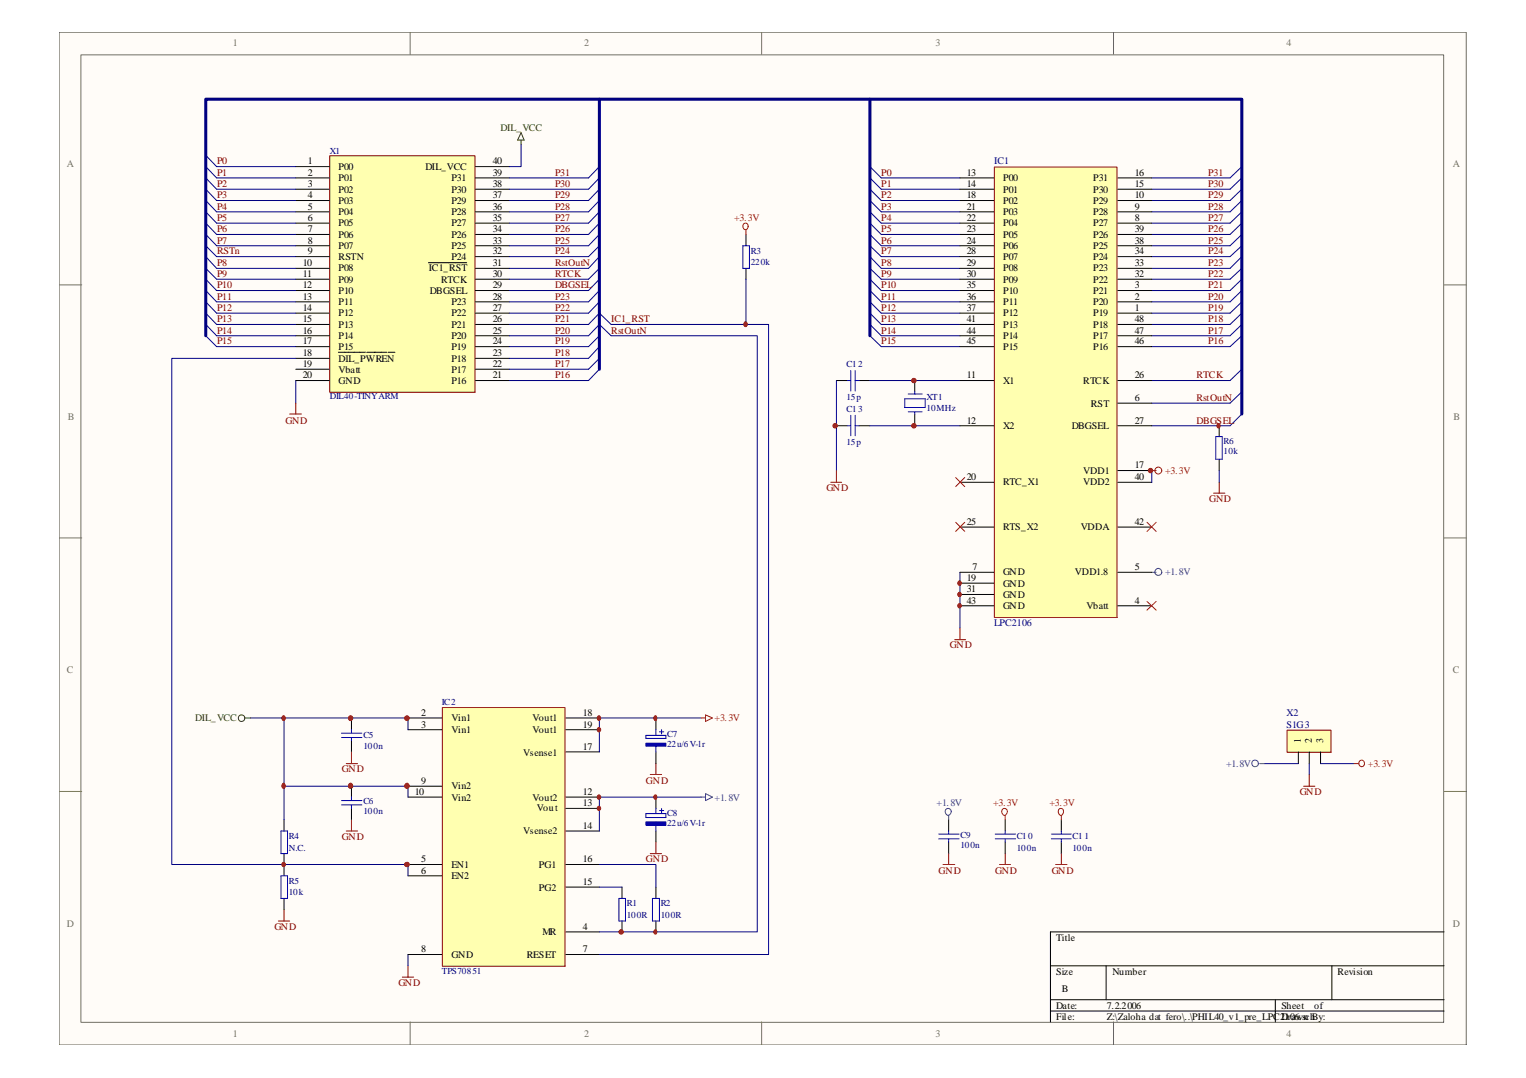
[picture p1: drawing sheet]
<svg xmlns="http://www.w3.org/2000/svg" width="297mm" height="210mm" viewBox="0 0 297 210" stroke-linecap="round" stroke-linejoin="round" font-family="sans-serif">
<path d="M11.6 6.4h273.8v197.1h-273.8z" fill="#fffcf8"/>
<path d="M11.5 6.3h273.9v197.2h-273.9z" fill="none" stroke="#716f64" stroke-width=".19"/>
<path d="M15.8 10.8h265.2v188.3h-265.2z" fill="#fffcf8"/>
<g fill="none" stroke="#716f64" stroke-width=".19">
<path d="M15.7 10.7h265.3v188.4h-265.3zM79.8 6.2v4.4M148.3 6.2v4.4M216.7 6.2v4.4M11.5 55.5h4.4M281.1 55.5h4.4M11.5 104.7h4.4M281.1 104.7h4.4M11.5 154.1h4.4M281.1 154.1h4.4M79.8 199v4.5M148.3 199v4.5"/>
<path d="M216.7 199v4.5"/>
</g>
<path d="M204.5 188.1h76.6M204.5 194.7h76.6M204.5 196.9h76.6M215.3 188.1v6.6M248.2 194.7v4.3M259.2 188.1v6.6M281.1 181.5h-76.6v17.5" fill="none" stroke="#000" stroke-width=".19"/>
<path d="M64.3 30.4h28.2v46h-28.2z" fill="#ffffb0"/>
<path d="M64.2 30.3h28.3v46.1h-28.3z" fill="none" stroke="#800000" stroke-width=".19"/>
<g fill="none" stroke="#000" stroke-width=".19">
<path d="M57.6 32.4h6.5M57.6 34.6h6.5M57.6 36.8h6.5M57.6 39h6.5M92.5 32.4h6.6M92.5 34.6h6.6M92.5 36.8h6.6M92.5 39h6.6M57.6 50h6.5M57.6 52.3h6.5M57.6 54.4h6.5M57.6 56.6h6.5"/>
<path d="M57.6 41.2h6.5M57.6 43.4h6.5M57.6 45.6h6.5M57.6 47.9h6.5M57.6 58.8h6.5M83.4 51.2h7.4M92.5 50h6.6M92.5 52.3h6.6M92.5 54.4h6.6M92.5 56.6h6.6M92.5 41.2h6.6M92.5 43.4h6.6"/>
<path d="M92.5 45.6h6.6M92.5 47.9h6.6M92.5 58.8h6.6M57.6 61h6.5M57.6 63.2h6.5M57.6 65.4h6.5M57.6 69.8h6.5M57.6 67.5h6.5M57.6 71.9h6.5M57.6 74.1h6.5M65.9 68.6h5.2M71.4 68.6h3.9"/>
<path d="M75.5 68.6h1.4M92.5 61h6.6M92.5 63.2h6.6M92.5 65.4h6.6M92.5 69.8h6.6M92.5 67.5h6.6M92.5 71.9h6.6M92.5 74.1h6.6"/>
</g>
<path d="M86.2 137.9h23.8v50.2h-23.8z" fill="#ffffb0"/>
<g fill="none" stroke="#800000" stroke-width=".19">
<path d="M57.6 78.5v2.1M56.4 80.6h2.3M161.7 93.9h2.1M162.8 91.6v2.3M236.2 96h2.2M237.3 93.9v2.1M86.1 137.8h23.9v50.3h-23.9zM185.8 124.6h2.2M186.9 122.3v2.3M67.4 148.7h2.2M68.4 146.4v2.3M68.4 159.6v2.2"/>
<path d="M126.6 150.8h2.2M127.7 148.7v2.1M54.2 179.3h2.2M55.3 177.1v2.2M67.4 161.8h2.2M126.6 166.2h2.2M127.7 163.9v2.3M183.6 168.3h2.2M184.7 166.2v2.1M194.6 168.3h2.1M195.7 166.2v2.1M205.5 168.3h2.2"/>
<path d="M206.6 166.2v2.1M78.3 190.3h2.2M79.4 188.1v2.2"/>
</g>
<g fill="none" stroke="#000" stroke-width=".19">
<path d="M145.2 45.6v2.3M145.2 52.3v2.1M162.8 74.1h2.1M167.2 74.1h2.1M178.1 74.1v2.2M162.8 82.9h2.1M167.2 82.9h2.1M178.1 80.6v2.3M237.3 82.9v2.1M237.3 89.4v2.2M68.4 139.8v2.3M79.4 139.8h6.6"/>
<path d="M110.2 139.8h6.5M127.7 139.8v2.3M55.3 159.6v2.2M68.4 144.2v2.2M68.4 153.1v2.1M68.4 157.4v2.2M79.4 142.1h6.6M79.4 153.1h6.6M79.4 155.2h6.6M110.2 142.1h6.5M110.2 155.2h6.5M110.2 146.4h6.5"/>
<path d="M110.2 157.4h6.5M127.7 146.4v2.3M127.7 155.2v2.2M184.7 159.6v2.2M195.7 159.6v2.2M206.6 159.6v2.2M55.3 166.2v4.3M55.3 174.9v2.2M79.4 168.3h6.6M79.4 170.5h6.6M110.2 168.3h6.5M110.2 161.8h6.5"/>
<path d="M110.2 172.7h6.5M121.1 172.7v2.2M121.1 179.3v2.2M127.7 161.8v2.1M127.7 172.7v2.2M127.7 179.3v2.2M184.7 163.9v2.3M195.7 163.9v2.3M206.6 163.9v2.3M79.4 185.9h6.6M110.2 181.5h6.5M110.2 185.9h6.5"/>
</g>
<g fill="none" stroke="#00f" stroke-width=".19">
<path d="M144.6 47.9h1.3v4.4h-1.3zM164.9 74.1h.7M165.6 72.2v3.9M166.5 74.1h.7M166.5 72.2v3.9M176.1 77.7h4v1.6h-4zM176.8 76.7h2.7M178.1 76.3v.4M164.9 82.9h.7M165.6 80.9v4M166.5 80.9v4M166.5 82.9h.7"/>
<path d="M176.8 80.2h2.7M178.1 80.2v.4M236.6 85h1.3v4.4h-1.3zM66.5 143.6h3.9M66.5 142.8h3.9M66.5 156.7h3.9M66.5 155.9h3.9M68.4 142.1v.7M68.4 143.6v.6M68.4 155.2v.7M68.4 156.7v.7M125.7 143.2h3.9v.6h-3.9z"/>
<path d="M125.7 158.4h3.9v.8h-3.9zM127.7 142.1v1.1M127.7 144.7v1.7M127.7 157.4v1M128.4 142.5h.8M128.4 157.8h.8M128.8 142.1v.8M128.8 157.4v.9M54.7 170.5h1.3v4.4h-1.3zM54.7 161.8h1.3v4.4h-1.3zM120.5 174.9h1.3v4.4h-1.3zM127 174.9h1.4v4.4h-1.4z"/>
<path d="M127.7 160v1.8M182.7 163.3h4M182.7 162.4h4M184.7 161.8v.6M184.7 163.3v.6M193.7 163.3h4M193.7 162.4h4M195.7 161.8v.6M195.7 163.3v.6M204.6 163.3h3.9M204.6 162.4h3.9M206.6 161.8v.6"/>
<path d="M206.6 163.3v.6"/>
</g>
<g fill="#00f" stroke="#00f" stroke-width=".19">
<path d="M125.7 144.7h3.9v.6h-3.9z" fill-rule="evenodd"/>
<path d="M125.7 160h3.9v.7h-3.9z" fill-rule="evenodd"/>
</g>
<g fill="none" stroke="#000080" stroke-width=".19">
<path d="M40 30.2l2.2 2.2h15.4M40 32.4l2.2 2.2h15.4M40 34.6l2.2 2.2h15.4M40 36.8l2.2 2.2h15.4M40 39l2.2 2.2h15.4M116.7 32.4l-2.1 2.2h-15.5M116.7 34.6l-2.1 2.2h-15.5M116.7 36.8l-2.1 2.2h-15.5M116.7 39l-2.1 2.2h-15.5M169.3 32.4l2.2 2.2h15.4M169.3 34.6l2.2 2.2h15.4M169.3 36.8l2.2 2.2h15.4"/>
<path d="M169.3 39l2.2 2.2h15.4M241.7 32.4l-2.3 2.2h-15.2M241.7 34.6l-2.3 2.2h-15.2M241.7 36.8l-2.3 2.2h-15.2M241.7 39l-2.3 2.2h-15.2M40 41.2l2.2 2.2h15.4M40 43.4l2.2 2.2h15.4M40 45.6l2.2 2.3h15.4M40 47.9l2.2 2.1h15.4M40 50l2.2 2.3h15.4M40 52.3l2.2 2.1h15.4M40 54.4l2.2 2.2h15.4"/>
<path d="M40 56.6l2.2 2.2h15.4M40 58.8l2.2 2.2h15.4M116.7 41.2l-2.1 2.2h-15.5M116.7 43.4l-2.1 2.2h-15.5M116.7 45.6l-2.1 2.3h-15.5M116.7 47.9l-2.1 2.1h-15.5M116.7 50l-2.1 2.3h-15.5M116.7 52.3l-2.1 2.1h-15.5M116.7 54.4l-2.1 2.2h-15.5M116.7 56.6l-2.1 2.2h-15.5M116.7 58.8l-2.1 2.2h-15.5M145.2 54.4v8.8"/>
<path d="M169.3 41.2l2.2 2.2h15.4M169.3 43.4l2.2 2.2h15.4M169.3 45.6l2.2 2.3h15.4M169.3 47.9l2.2 2.1h15.4M169.3 50l2.2 2.3h15.4M169.3 52.3l2.2 2.1h15.4M169.3 54.4l2.2 2.2h15.4M169.3 56.6l2.2 2.2h15.4M169.3 58.8l2.2 2.2h15.4M241.7 41.2l-2.3 2.2h-15.2M241.7 43.4l-2.3 2.2h-15.2M241.7 45.6l-2.3 2.3h-15.2"/>
<path d="M241.7 47.9l-2.3 2.1h-15.2M241.7 50l-2.3 2.3h-15.2M241.7 52.3l-2.3 2.1h-15.2M241.7 54.4l-2.3 2.2h-15.2M241.7 56.6l-2.3 2.2h-15.2M241.7 58.8l-2.3 2.2h-15.2M40 63.2l2.2 2.2h15.4M40 61l2.2 2.2h15.4M40 65.4l2.2 2.1h15.4M57.6 74.1v4.4M99.1 65.4h15.5l2.1-2.2 2.3 2.2h28.4v116.1h-30.7M99.1 63.2h15.5l2.1-2.2 2.3 2.2h30.6v122.7h-32.9"/>
<path d="M116.7 65.4l-2.1 2.1h-15.5M116.7 71.9l-2.1 2.2h-15.5M116.7 67.5l-2.1 2.3h-15.5M116.7 69.8l-2.1 2.1h-15.5M162.8 74.1v17.5M169.3 63.2l2.2 2.2h15.4M169.3 61l2.2 2.2h15.4M169.3 65.4l2.2 2.1h15.4M169.3 74.1h17.6M241.7 63.2l-2.3 2.2h-15.2M241.7 61l-2.3 2.2h-15.2M241.7 65.4l-2.3 2.1h-15.2"/>
<path d="M241.7 71.9l-2.3 2.2h-15.2M241.7 76.3l-2.3 2.2h-15.2M169.3 82.9h17.6M241.7 80.6l-2.3 2.3h-15.2M186.9 111.4v10.9M48.8 139.8h30.6v2.3M55.3 139.8v13.3h24.1v2.1M136.5 139.8h-19.8v6.6M55.3 153.1v6.5M136.5 155.2h-19.8v6.6M55.3 168.3h24.1v2.2M116.7 168.3h11v4.4"/>
<path d="M116.7 172.7h4.4M79.4 185.9v2.2"/>
</g>
<g fill="none" stroke="#f00" stroke-width=".19">
<path d="M144.8 43.5a.59 .59 0 0 1 .8 .6 .59 .59 0 0 1-.7 .6 .76 .76 0 0 1-.1-1.2zM145.2 44.7v.9M224.2 91.6h.8M136.5 139.8h.8M137.3 139.2l1.4 .6-1.4 .7zM195.3 157.5a.63 .63 0 0 1 .8 .6 .63 .63 0 0 1-.8 .6 .8 .8 0 0 1 0-1.2zM195.7 158.8v.8M206.2 157.5l.3-.1a.65 .65 0 0 1 .5 .8 .65 .65 0 0 1-.7 .5 .86 .86 0 0 1-.1-1.2zM206.6 158.8v.8"/>
<circle cx="225.5" cy="91.6" r=".67"/>
</g>
<g fill="none" stroke="#008080" stroke-width=".19">
<path d="M224.2 111.4h.8M136.5 155.2h.8M137.3 154.5l1.4 .7-1.4 .7zM184.2 157.6a.64 .64 0 0 1 1 .4 .64 .64 0 0 1-.9 .7 .78 .78 0 0 1-.1-1.1zM184.7 158.8v.8"/>
<circle cx="225.5" cy="111.4" r=".68"/>
</g>
<path d="M116.7 19.3v52.6M169.3 19.3v46.1M40 65.4v-46.1h201.7v61.3" fill="none" stroke="#000080" stroke-width=".59"/>
<path d="M193.6 32.6h23.8v87.6h-23.8z" fill="#ffffb0"/>
<path d="M193.5 32.5h23.9v87.7h-23.9z" fill="none" stroke="#800000" stroke-width=".19"/>
<g fill="none" stroke="#000" stroke-width=".19">
<path d="M186.9 34.6h6.6M186.9 36.8h6.6M186.9 39h6.6M217.6 34.6h6.6M217.6 36.8h6.6M217.6 39h6.6M186.9 41.2h6.6M186.9 43.4h6.6M186.9 45.6h6.6M186.9 47.9h6.6M186.9 50h6.6M186.9 52.3h6.6"/>
<path d="M186.9 54.4h6.6M186.9 56.6h6.6M186.9 58.8h6.6M217.6 41.2h6.6M217.6 43.4h6.6M217.6 45.6h6.6M217.6 47.9h6.6M217.6 50h6.6M217.6 52.3h6.6M217.6 54.4h6.6M217.6 56.6h6.6M217.6 58.8h6.6"/>
<path d="M186.9 61h6.6M186.9 63.2h6.6M186.9 65.4h6.6M186.9 67.5h6.6M186.9 74.1h6.6M217.6 61h6.6M217.6 63.2h6.6M217.6 65.4h6.6M217.6 67.5h6.6M217.6 74.1h6.6M217.6 78.5h6.6M186.9 82.9h6.6"/>
<path d="M186.9 93.9h6.6M217.6 82.9h6.6M217.6 93.9h6.6M217.6 91.6h6.6M186.9 111.4h6.6M186.9 113.6h6.6M186.9 115.8h6.6M186.9 118h6.6M186.9 102.6h6.6M217.6 111.4h6.6M217.6 118h6.6M217.6 102.6h6.6"/>
</g>
<path d="M101.4 28.1v4.3h-2.3M57.6 69.8h-24.2v98.5h21.9M224.2 91.6v2.3M237.3 91.6v2.3" fill="none" stroke="#000080" stroke-width=".19"/>
<g fill="none" stroke="#008000" stroke-width=".19">
<path d="M101.4 25.8l.6 1.5h-1.2zM101.4 27.3v.8M47.8 139.8h1"/>
<circle cx="47" cy="139.8" r=".65"/>
</g>
<path d="M250.6 142.3h8.5v4.2h-8.5z" fill="#ffffb0"/>
<path d="M250.5 142.2h8.6v4.3h-8.6zM253.7 153.1h2.2M254.8 150.8v2.3" fill="none" stroke="#800000" stroke-width=".19"/>
<path d="M252.7 146.4v2.3M254.8 146.4v2.3M257 146.4v2.3" fill="none" stroke="#000" stroke-width=".19"/>
<path d="M246.1 148.7h6.6M254.8 148.7v2.1M257 148.7h6.6" fill="none" stroke="#000080" stroke-width=".19"/>
<g fill="none" stroke="#008080" stroke-width=".19">
<path d="M245.2 148.7h.9"/>
<circle cx="244.3" cy="148.6" r=".65"/>
</g>
<g fill="none" stroke="#f00" stroke-width=".19">
<path d="M186 93l1.8 1.8M187.8 93l-1.8 1.8M186 101.7l1.8 1.8M187.8 101.7l-1.8 1.8M223.3 117.1l1.7 1.7M223.3 101.7l1.7 1.8M225 117.1l-1.7 1.7M225 101.7l-1.7 1.8M263.6 148.7h.9"/>
<circle cx="265" cy="148.6" r=".59"/>
</g>
<g fill="#800000" stroke="#800000" stroke-width=".19">
<path d="M127.4 139.4h.2l.2 .2v.4l-.2 .3a.51 .51 0 0 1-.2-.9z" fill-rule="evenodd"/>
<path d="M127.4 154.8a.37 .37 0 0 1 .4 .4 .37 .37 0 0 1-.4 .4 .48 .48 0 0 1 0-.8z" fill-rule="evenodd"/>
<path d="M116.4 139.4h.2a.44 .44 0 0 1 .3 .5 .44 .44 0 0 1-.5 .3 .52 .52 0 0 1 0-.8z" fill-rule="evenodd"/>
<path d="M127.4 181.1a.36 .36 0 0 1 .4 .4 .36 .36 0 0 1-.4 .3 .46 .46 0 0 1 0-.7z" fill-rule="evenodd"/>
<path d="M237 82.5a.38 .38 0 0 1 .5 .4 .38 .38 0 0 1-.5 .4l-.1-.4z" fill-rule="evenodd"/>
<path d="M55 152.6l.2-.1a.48 .48 0 0 1 .4 .5 .48 .48 0 0 1-.6 .4 .59 .59 0 0 1 0-.8z" fill-rule="evenodd"/>
<path d="M55 139.4h.2a.44 .44 0 0 1 .3 .5 .44 .44 0 0 1-.5 .3 .52 .52 0 0 1 0-.8z" fill-rule="evenodd"/>
<path d="M145 62.7h.1a.49 .49 0 0 1 .4 .4 .49 .49 0 0 1-.4 .5l-.1-.1a.57 .57 0 0 1 0-.8z" fill-rule="evenodd"/>
<circle cx="177.9" cy="74.1" r=".43"/>
<circle cx="177.9" cy="82.9" r=".43"/>
<circle cx="79.2" cy="139.8" r=".45"/>
<circle cx="79.2" cy="153" r=".47"/>
<circle cx="79.2" cy="168.3" r=".44"/>
<circle cx="116.5" cy="142.1" r=".39"/>
<circle cx="116.5" cy="155.2" r=".39"/>
<circle cx="116.5" cy="157.4" r=".38"/>
<circle cx="68.2" cy="139.8" r=".44"/>
<circle cx="68.2" cy="153" r=".46"/>
<circle cx="120.9" cy="181.5" r=".42"/>
<circle cx="55.2" cy="168.3" r=".39"/>
<circle cx="162.6" cy="82.9" r=".43"/>
<circle cx="223.9" cy="91.6" r=".43"/>
<circle cx="186.7" cy="113.6" r=".39"/>
<circle cx="186.7" cy="115.8" r=".39"/>
<circle cx="186.7" cy="118" r=".39"/>
</g>
<g font-size="1.9" fill="#716f64">
<text x="45.3" y="9">1</text>
<text x="113.7" y="9">2</text>
<text x="182.1" y="9">3</text>
<text x="250.4" y="9">4</text>
<text x="13" y="32.4">A</text>
<text x="282.8" y="32.4">A</text>
<text x="13.2" y="81.8">B</text>
<text x="283" y="81.8">B</text>
<text x="13" y="131.1">C</text>
<text x="282.8" y="131.1">C</text>
<text x="13" y="180.4">D</text>
<text x="282.8" y="180.4">D</text>
<text x="45.3" y="201.9">1</text>
<text x="113.7" y="201.9">2</text>
<text x="182.1" y="201.9">3</text>
<text x="250.4" y="201.9">4</text>
</g>
<g font-size="1.9" fill="#008000">
<text x="97.5" y="25.4">DIL_VCC</text>
<text x="38" y="140.5">DIL_VCC</text>
</g>
<g font-size="1.9" fill="#800000">
<text x="42.2" y="32">P0</text>
<text x="42.2" y="34.2">P1</text>
<text x="108" y="34.2">P31</text>
<text x="171.5" y="34.2">P0</text>
<text x="235.2" y="34.2">P31</text>
<text x="42.2" y="36.4">P2</text>
<text x="42.2" y="38.5">P3</text>
<text x="42.2" y="40.8">P4</text>
<text x="108" y="40.8">P28</text>
<text x="108" y="38.5">P29</text>
<text x="108" y="36.4">P30</text>
<text x="171.5" y="36.4">P1</text>
<text x="171.5" y="38.5">P2</text>
<text x="171.5" y="40.8">P3</text>
<text x="235.2" y="40.8">P28</text>
<text x="235.2" y="38.5">P29</text>
<text x="235.2" y="36.4">P30</text>
<text x="42.2" y="43">P5</text>
<text x="42.2" y="45.2">P6</text>
<text x="42.2" y="47.4">P7</text>
<text x="108" y="47.4">P25</text>
<text x="108" y="45.2">P26</text>
<text x="108" y="43">P27</text>
<text x="171.5" y="43">P4</text>
<text x="171.5" y="45.2">P5</text>
<text x="171.5" y="47.4">P6</text>
<text x="235.2" y="47.4">P25</text>
<text x="235.2" y="45.2">P26</text>
<text x="235.2" y="43">P27</text>
<text x="42.2" y="49.5">RSTn</text>
<text x="42.2" y="51.8">P8</text>
<text x="42.2" y="53.9">P9</text>
<text x="108" y="49.5">P24</text>
<text x="108" y="51.8">RstOutN</text>
<text x="108" y="53.9">RTCK</text>
<text x="171.5" y="49.5">P7</text>
<text x="171.5" y="51.8">P8</text>
<text x="171.5" y="53.9">P9</text>
<text x="235.2" y="53.9">P22</text>
<text x="235.2" y="51.8">P23</text>
<text x="235.2" y="49.5">P24</text>
<text x="42.2" y="56.1">P10</text>
<text x="42.2" y="58.3">P11</text>
<text x="108" y="58.3">P23</text>
<text x="108" y="56.1">DBGSEL</text>
<text x="171.5" y="56.1">P10</text>
<text x="171.5" y="58.3">P11</text>
<text x="235.2" y="58.3">P20</text>
<text x="235.2" y="56.1">P21</text>
<text x="42.2" y="60.6">P12</text>
<text x="42.2" y="62.7">P13</text>
<text x="42.2" y="65">P14</text>
<text x="108" y="65">P20</text>
<text x="108" y="62.7">P21</text>
<text x="108" y="60.6">P22</text>
<text x="119" y="65">RstOutN</text>
<text x="119" y="62.7">IC1_RST</text>
<text x="171.5" y="60.6">P12</text>
<text x="171.5" y="62.7">P13</text>
<text x="171.5" y="65">P14</text>
<text x="235.2" y="65">P17</text>
<text x="235.2" y="62.7">P18</text>
<text x="235.2" y="60.6">P19</text>
<text x="42.2" y="67.1">P15</text>
<text x="108" y="71.5">P17</text>
<text x="108" y="69.4">P18</text>
<text x="108" y="67.1">P19</text>
<text x="171.5" y="67.1">P15</text>
<text x="235.2" y="67.1">P16</text>
<text x="108" y="73.7">P16</text>
<text x="232.9" y="73.7">RTCK</text>
<text x="55.5" y="82.5">GND</text>
<text x="232.9" y="82.5">DBGSEL</text>
<text x="232.9" y="78.1">RstOutN</text>
<text x="160.9" y="95.6">GND</text>
<text x="235.4" y="97.8">GND</text>
<text x="184.9" y="126.3">GND</text>
<text x="66.5" y="150.4">GND</text>
<text x="125.7" y="152.6">GND</text>
<text x="253" y="154.8">GND</text>
<text x="66.5" y="163.5">GND</text>
<text x="125.7" y="167.9">GND</text>
<text x="182.7" y="170.1">GND</text>
<text x="193.7" y="170.1">GND</text>
<text x="204.7" y="170.1">GND</text>
<text x="53.4" y="181">GND</text>
<text x="77.6" y="192">GND</text>
</g>
<g font-size="1.9">
<text x="59.9" y="32">1</text>
<text x="59.9" y="34.2">2</text>
<text x="65.9" y="33.1">P00</text>
<text x="65.9" y="35.3">P01</text>
<text x="82.8" y="33.1">DIL_VCC</text>
<text x="87.9" y="35.3">P31</text>
<text x="95.9" y="34.2">39</text>
<text x="95.9" y="32">40</text>
<text x="188.2" y="34.2">13</text>
<text x="195.2" y="35.3">P00</text>
<text x="212.8" y="35.3">P31</text>
<text x="220.9" y="34.2">16</text>
<text x="59.9" y="36.4">3</text>
<text x="59.9" y="38.5">4</text>
<text x="59.9" y="40.8">5</text>
<text x="65.9" y="37.5">P02</text>
<text x="65.9" y="39.7">P03</text>
<text x="65.9" y="41.9">P04</text>
<text x="87.9" y="41.9">P28</text>
<text x="87.9" y="39.7">P29</text>
<text x="87.9" y="37.5">P30</text>
<text x="95.9" y="40.8">36</text>
<text x="95.9" y="38.5">37</text>
<text x="95.9" y="36.4">38</text>
<text x="188.2" y="36.4">14</text>
<text x="188.2" y="38.5">18</text>
<text x="188.2" y="40.8">21</text>
<text x="195.2" y="37.5">P01</text>
<text x="195.2" y="39.7">P02</text>
<text x="195.2" y="41.9">P03</text>
<text x="212.8" y="41.9">P28</text>
<text x="212.8" y="39.7">P29</text>
<text x="212.8" y="37.5">P30</text>
<text x="220.9" y="40.8">9</text>
<text x="220.9" y="38.5">10</text>
<text x="220.9" y="36.4">15</text>
<text x="59.9" y="43">6</text>
<text x="59.9" y="45.2">7</text>
<text x="59.9" y="47.4">8</text>
<text x="65.9" y="44">P05</text>
<text x="65.9" y="46.3">P06</text>
<text x="87.9" y="46.3">P26</text>
<text x="87.9" y="44">P27</text>
<text x="95.9" y="47.4">33</text>
<text x="95.9" y="45.2">34</text>
<text x="95.9" y="43">35</text>
<text x="188.2" y="43">22</text>
<text x="188.2" y="45.2">23</text>
<text x="188.2" y="47.4">24</text>
<text x="195.2" y="44">P04</text>
<text x="195.2" y="46.3">P05</text>
<text x="212.8" y="46.3">P26</text>
<text x="212.8" y="44">P27</text>
<text x="220.9" y="47.4">38</text>
<text x="220.9" y="45.2">39</text>
<text x="220.9" y="43">8</text>
<text x="58.9" y="51.8">10</text>
<text x="58.9" y="53.9">11</text>
<text x="59.9" y="49.5">9</text>
<text x="65.9" y="50.6">RSTN</text>
<text x="65.9" y="52.8">P08</text>
<text x="65.9" y="48.4">P07</text>
<text x="83.5" y="52.8">IC1_RST</text>
<text x="87.9" y="50.6">P24</text>
<text x="87.9" y="48.4">P25</text>
<text x="95.9" y="51.8">31</text>
<text x="95.9" y="49.5">32</text>
<text x="95.9" y="53.9">30</text>
<text x="188.2" y="49.5">28</text>
<text x="188.2" y="51.8">29</text>
<text x="188.2" y="53.9">30</text>
<text x="195.2" y="48.4">P06</text>
<text x="195.2" y="50.6">P07</text>
<text x="195.2" y="52.8">P08</text>
<text x="212.8" y="52.8">P23</text>
<text x="212.8" y="50.6">P24</text>
<text x="212.8" y="48.4">P25</text>
<text x="220.9" y="53.9">32</text>
<text x="220.9" y="51.8">33</text>
<text x="220.9" y="49.5">34</text>
<text x="58.9" y="56.1">12</text>
<text x="58.9" y="58.3">13</text>
<text x="65.9" y="55">P09</text>
<text x="65.9" y="57.2">P10</text>
<text x="65.9" y="59.5">P11</text>
<text x="83.7" y="57.2">DBGSEL</text>
<text x="85.9" y="55">RTCK</text>
<text x="87.9" y="59.5">P23</text>
<text x="95.9" y="58.3">28</text>
<text x="95.9" y="56.1">29</text>
<text x="188.2" y="56.1">35</text>
<text x="188.2" y="58.3">36</text>
<text x="195.2" y="55">P09</text>
<text x="195.2" y="57.2">P10</text>
<text x="195.2" y="59.5">P11</text>
<text x="212.8" y="59.5">P20</text>
<text x="212.8" y="57.2">P21</text>
<text x="212.8" y="55">P22</text>
<text x="220.9" y="58.3">2</text>
<text x="220.9" y="56.1">3</text>
<text x="58.9" y="60.6">14</text>
<text x="58.9" y="62.7">15</text>
<text x="58.9" y="65">16</text>
<text x="65.9" y="61.6">P12</text>
<text x="65.9" y="63.9">P13</text>
<text x="65.9" y="66">P14</text>
<text x="87.9" y="66">P20</text>
<text x="87.9" y="63.9">P21</text>
<text x="87.9" y="61.6">P22</text>
<text x="95.9" y="65">25</text>
<text x="95.9" y="62.7">26</text>
<text x="95.9" y="60.6">27</text>
<text x="188.2" y="60.6">37</text>
<text x="188.2" y="62.7">41</text>
<text x="188.2" y="65">44</text>
<text x="195.2" y="61.6">P12</text>
<text x="195.2" y="63.9">P13</text>
<text x="195.2" y="66">P14</text>
<text x="212.8" y="66">P17</text>
<text x="212.8" y="63.9">P18</text>
<text x="212.8" y="61.6">P19</text>
<text x="220.9" y="65">47</text>
<text x="220.9" y="62.7">48</text>
<text x="220.9" y="60.6">1</text>
<text x="58.9" y="69.4">18</text>
<text x="58.9" y="67.1">17</text>
<text x="58.9" y="71.5">19</text>
<text x="65.9" y="70.5">DIL_PWREN</text>
<text x="65.9" y="68.2">P15</text>
<text x="87.9" y="70.5">P18</text>
<text x="87.9" y="68.2">P19</text>
<text x="95.9" y="71.5">22</text>
<text x="95.9" y="69.4">23</text>
<text x="95.9" y="67.1">24</text>
<text x="188.2" y="67.1">45</text>
<text x="195.2" y="68.2">P15</text>
<text x="212.8" y="68.2">P16</text>
<text x="220.9" y="67.1">46</text>
<text x="58.9" y="73.7">20</text>
<text x="65.9" y="72.6">Vbatt</text>
<text x="65.9" y="74.8">GND</text>
<text x="87.9" y="74.8">P16</text>
<text x="87.9" y="72.6">P17</text>
<text x="95.9" y="73.7">21</text>
<text x="188.2" y="73.7">11</text>
<text x="195.2" y="74.8">X1</text>
<text x="210.8" y="74.8">RTCK</text>
<text x="220.9" y="73.7">26</text>
<text x="188.2" y="82.5">12</text>
<text x="195.2" y="83.6">X2</text>
<text x="208.6" y="83.6">DBGSEL</text>
<text x="212.3" y="79.2">RST</text>
<text x="220.9" y="82.5">27</text>
<text x="220.9" y="78.1">6</text>
<text x="188.2" y="93.4">20</text>
<text x="195.2" y="94.5">RTC_X1</text>
<text x="210.8" y="92.3">VDD1</text>
<text x="210.8" y="94.5">VDD2</text>
<text x="220.9" y="91.2">17</text>
<text x="220.9" y="93.4">40</text>
<text x="188.2" y="102.2">25</text>
<text x="195.2" y="103.2">RTS_X2</text>
<text x="210.4" y="103.2">VDDA</text>
<text x="220.9" y="102.2">42</text>
<text x="188.2" y="113.1">19</text>
<text x="189.3" y="111">7</text>
<text x="195.2" y="112">GND</text>
<text x="209.2" y="112">VDD1.8</text>
<text x="220.9" y="111">5</text>
<text x="188.2" y="115.3">31</text>
<text x="188.2" y="117.5">43</text>
<text x="195.2" y="114.2">GND</text>
<text x="195.2" y="116.3">GND</text>
<text x="195.2" y="118.6">GND</text>
<text x="211.5" y="118.6">Vbatt</text>
<text x="220.9" y="117.5">4</text>
<text x="82" y="139.4">2</text>
<text x="82" y="141.7">3</text>
<text x="87.9" y="140.5">Vin1</text>
<text x="87.9" y="142.8">Vin1</text>
<text x="103.6" y="140.5">Vout1</text>
<text x="103.6" y="142.8">Vout1</text>
<text x="113.5" y="139.4">18</text>
<text x="113.5" y="141.7">19</text>
<text x="101.9" y="147.2">Vsense1</text>
<text x="113.5" y="146">17</text>
<text x="253.2" y="144.7" transform="rotate(-90 253.2 144.7)">1</text>
<text x="255.4" y="144.7" transform="rotate(-90 255.4 144.7)">2</text>
<text x="257.6" y="144.7" transform="rotate(-90 257.6 144.7)">3</text>
<text x="80.8" y="154.8">10</text>
<text x="82" y="152.6">9</text>
<text x="87.9" y="153.7">Vin2</text>
<text x="87.9" y="155.9">Vin2</text>
<text x="103.6" y="155.9">Vout2</text>
<text x="113.5" y="154.8">12</text>
<text x="104.5" y="158">Vout</text>
<text x="113.5" y="157">13</text>
<text x="113.5" y="161.4">14</text>
<text x="82" y="167.9">5</text>
<text x="101.9" y="162.4">Vsense2</text>
<text x="113.5" y="167.9">16</text>
<text x="82" y="170.1">6</text>
<text x="87.9" y="169">EN1</text>
<text x="87.9" y="171.2">EN2</text>
<text x="104.9" y="169">PG1</text>
<text x="104.9" y="173.4">PG2</text>
<text x="113.5" y="172.3">15</text>
<text x="82" y="185.4">8</text>
<text x="105.6" y="182.1">MR</text>
<text x="113.5" y="181">4</text>
<text x="113.5" y="185.4">7</text>
<text x="205.6" y="183.3">Title</text>
<text x="87.9" y="186.5">GND</text>
<text x="102.5" y="186.5">RESET</text>
<text x="205.6" y="189.8">Size</text>
<text x="216.6" y="189.8">Number</text>
<text x="260.3" y="189.8">Revision</text>
<text x="205.6" y="196.4">Date:</text>
<text x="206.7" y="193.1">B</text>
<text x="215.5" y="196.4">7.2.2006</text>
<text x="249.4" y="196.4">Sheet</text>
<text x="255.8" y="196.4">of</text>
<text x="205.6" y="198.6">File:</text>
<text x="215.5" y="198.6">Z:\Zaloha dat fero\..\PHIL40_v1_pre_LPC2D1r06. n By:</text>
<text x="251.4" y="198.6">awsch</text>
</g>
<g font-size="1.9" fill="#000080">
<text x="193.5" y="32">IC1</text>
<text x="193.5" y="121.8">LPC2106</text>
<text x="250.4" y="141.7">S1G3</text>
<text x="250.4" y="139.4">X2</text>
</g>
<g font-size="1.9" fill="#f00">
<text x="142.9" y="43">+3.3V</text>
<text x="226.8" y="92.3">+3.3V</text>
<text x="139.1" y="140.5">+3.3V</text>
<text x="266.3" y="149.3">+3.3V</text>
<text x="193.3" y="157">+3.3V</text>
<text x="204.3" y="157">+3.3V</text>
</g>
<g font-size="1.9" fill="#008080">
<text x="226.8" y="112">+1.8V</text>
<text x="238.7" y="149.3">+1.8V</text>
<text x="139.1" y="155.9">+1.8V</text>
<text x="182.3" y="157">+1.8V</text>
</g>
<g font-size="1.8" fill="#000080">
<text x="64.2" y="29.9">X1</text>
<text x="146.1" y="51.7">220k</text>
<text x="146.1" y="49.4">R3</text>
<text x="164.8" y="71.6">C12</text>
<text x="64.2" y="77.7">DIL40-TINYARM</text>
<text x="164.8" y="77.9">15p</text>
<text x="180.3" y="77.9">XT1</text>
<text x="164.8" y="80.3">C13</text>
<text x="180.3" y="80">10MHz</text>
<text x="164.8" y="86.6">15p</text>
<text x="238.2" y="88.4">10k</text>
<text x="238.2" y="86.4">R6</text>
<text x="86" y="137.3">IC2</text>
<text x="70.8" y="143.6">C5</text>
<text x="129.9" y="143.4">C7</text>
<text x="70.8" y="145.8">100n</text>
<text x="129.9" y="145.4">22u/6V-lr</text>
<text x="70.8" y="158.5">100n</text>
<text x="70.8" y="156.6">C6</text>
<text x="129.9" y="160.8">22u/6V-lr</text>
<text x="129.9" y="158.8">C8</text>
<text x="56.2" y="165.6">N.C.</text>
<text x="56.2" y="163.3">R4</text>
<text x="186.9" y="165.2">100n</text>
<text x="186.9" y="163.2">C9</text>
<text x="198" y="165.6">100n</text>
<text x="198" y="163.3">C10</text>
<text x="208.8" y="165.6">100n</text>
<text x="208.8" y="163.3">C11</text>
<text x="56.2" y="172.1">R5</text>
<text x="56.2" y="174.3">10k</text>
<text x="122" y="178.7">100R</text>
<text x="122" y="176.5">R1</text>
<text x="128.6" y="178.7">100R</text>
<text x="128.6" y="176.5">R2</text>
<text x="86" y="189.7">TPS70851</text>
</g>
</svg>
